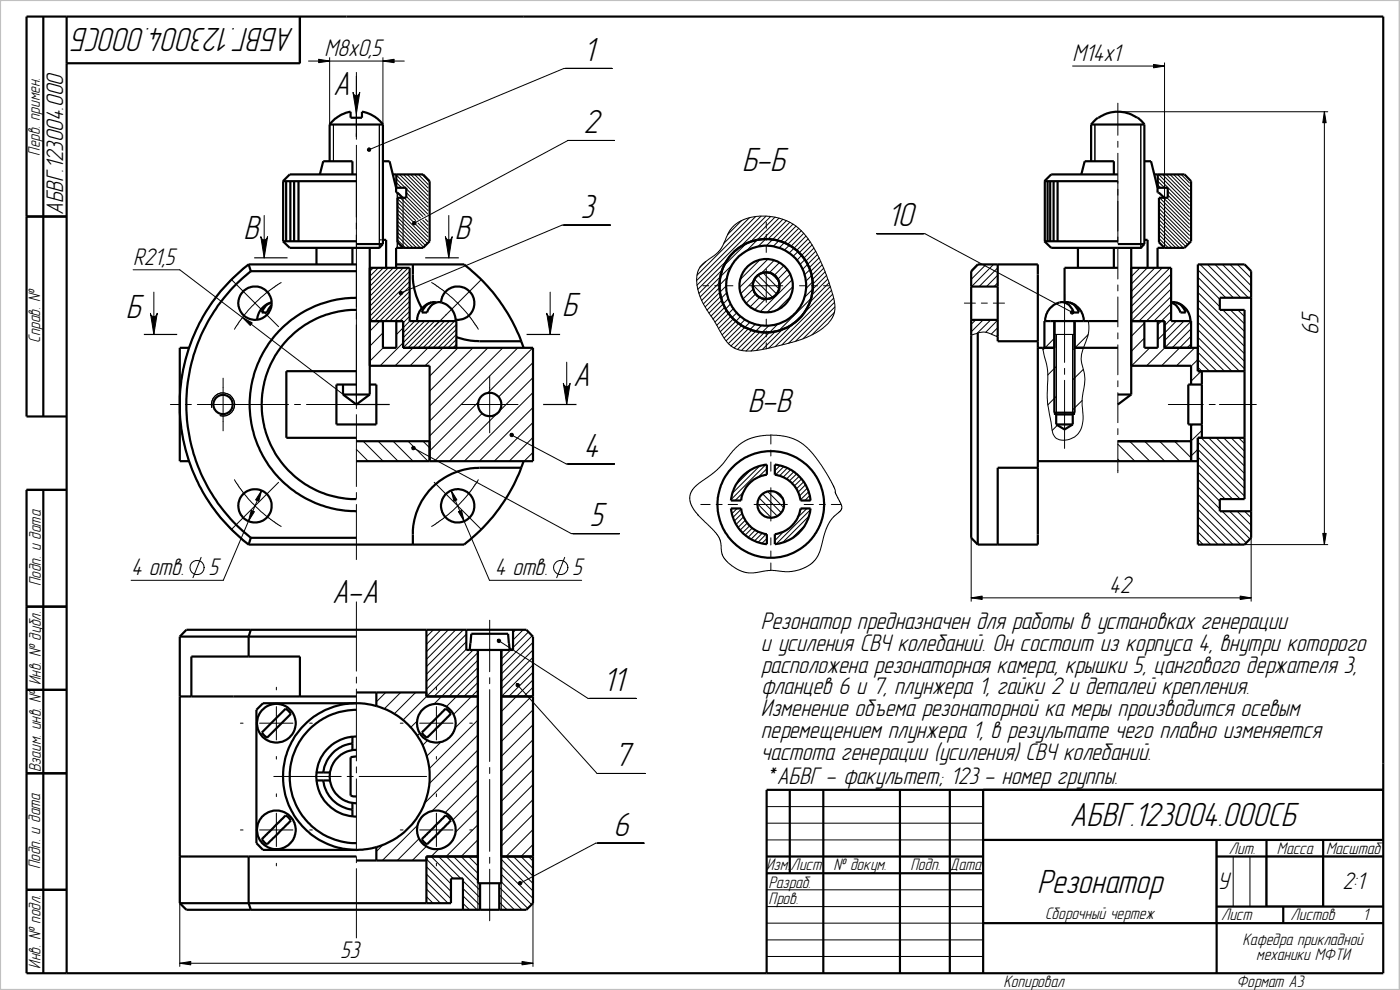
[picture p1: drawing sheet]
<svg xmlns="http://www.w3.org/2000/svg" width="297mm" height="210mm" viewBox="0 0 297 210" stroke-linecap="round" stroke-linejoin="round" font-family="sans-serif">
<g fill="none" stroke="#000" stroke-width=".21">
<path d="M65.4 13h20.4M69.9 12.2v14.2M75.6 15.4v11.6M81.2 12.2v14.2M129.8 14.5h-10.2l-41.3 17.2M227.5 14h19.6M247.1 13.3v39.3l-1.2-1.2M70.7 26.4v7.8M75.6 28.3v1.2M75.6 30.8v53.4M80.5 26.4v26.2h-4.9M81.2 34.2v16.7h-.7"/>
<path d="M84.1 39.5l.3 .3M84.1 38.7l1.1 1.1M84.1 37.9l1.9 1.9M84.1 37.1l6.7 6.8M84.8 37l6 6.1M85.6 37l5.2 5.3M86.4 37l4.4 4.5M87.1 37l3.7 3.7M87.9 37l2.9 2.9M88.7 37l2.1 2.1M89.5 37l1.4 1.4M120.5 29.8h.1"/>
<path d="M120.5 29.8h9.8M120.5 29.8l-32.6 17.5M232.3 26.4v7.8M237.2 21.9v6.8M237.2 30v1.2M237.2 32.5v19.1M237.2 23.7h44.5M242 26.4v26.2M245.6 39.2l.7 .6M245.6 38.4l1.5 1.4M245.6 37.6l6.7 6.8M245.8 37l6.5 6.6"/>
<path d="M246.6 37l5.7 5.8M247.4 37l4.9 5M248.2 37l4.1 4.2M249 37l3.3 3.4M249.8 37l2.5 2.6M250.6 37l1.7 1.8M281 23.7v91.8M28.2 57.2h9.9l37.5 28.6M49.1 59.3l10 10M52.7 56.1a38.1 38.1 0 0 0-8.9 9.8M56 45.7v9M59.6 59.9a29.7 29.7 0 0 0-9.9 9.9"/>
<path d="M79.2 56.8l-.8 .8M80.3 56.8l-1.9 1.8M81.3 56.8l-2.9 2.9M82.4 56.8l-4 3.9M83.4 56.8l-5 5M84.3 40.9v11.7h1.2v-10.6M84.3 50.9l1.7 1.7M84.3 50.1l2.5 2.5M84.3 49.3l3.3 3.3M84.3 48.5l4.1 4.1M84.3 47.7l4.9 4.9M84.3 46.9l5.6 5.6"/>
<path d="M84.3 46.1l6 6M84.3 45.3l6.4 6.3M84.3 44.5l6.5 6.5M84.3 43.7l3.5 3.5M84.3 42.9l3.9 3.9M84.3 42.2l4.4 4.3M84.5 56.8l-6.1 6.1M84.9 42l4.3 4.2M85.6 56.8l-7.2 7.1M85.7 42l4 3.9M86.2 41.7l4 4M86.2 40.9l4.5 4.5"/>
<path d="M86.2 40l4.6 4.7M86.6 56.8l-8.2 8.2M86.9 59.7l-8.5 8.4M86.9 58.6l-8.5 8.5M86.9 57.6l-8.5 8.4M88.2 47.6l2.6 2.6M88.7 47.3l2.1 2.1M89.2 47l1.6 1.6M89.7 46.7l1.1 1.1M90.3 46.5l.5 .5M91 51.2l.1 .1M91.6 59.9a30.6 30.6 0 0 1 9.9 9.9"/>
<path d="M95.2 45.7v9M102.1 59.3l-10 10M129.5 47.8h-10.2l-34.3 14.3M149.7 55.5l-1.2 1.2M152.7 59.9l-3.9 3.9M153.2 57.3l-4.9 4.9M154.2 58.9l-1.5 1.6M154.3 55.2l-6.3 6.2M155.2 56.3l-6.7 6.7M155.6 48l1.1-.9 1.8-.8 2-.4 2.3-.1 2 .3 2.1 .7 1.6 .9 1.5 1.2 1.7 2.1 2.1 3.7 1.5 3.5 1.4 4.5 .4 1.9-.1 1.7-.4 1.1-1.2 1.5-2.3 1.7-2.8 1.3-3.6 1.1-5.2 1.2-2.1 .3-2.2-.2-1.5-.5-1.2-.9-1.1-1.5-4.6-7.6-.8-2.5-.2-2.3 .2-1.3 .5-1.1 .6-.7 2.6-1.8 1-1 .7-1.1 1.1-2.5zM157.4 46.8l-3.1 3M158.3 51.7l-4.7 4.6"/>
<path d="M159 46.2l-5.5 5.4M159.9 59.6l-2.8 2.7M160.1 59.2l3.8 3.9M160.3 45.9l-12.4 12.5M160.8 58.4l4 4M161.2 55.1l-4.1 4.2M161.5 45.8l-13.7 13.7M161.9 57.9l3.4 3.4M162.4 50.7l-1.6 1.6M162.5 45.8l-14.6 14.7M162.6 47.2v1.2M162.6 49.7v1.3"/>
<path d="M162.6 52.2v1.4M162.6 57.1v7M162.9 54.9l-6 6.1M163.5 45.9l-6.4 6.5M163.6 58l1.6 1.6M164.3 55.2l-2.8 2.8M164.4 46.1l-5.2 5.2M165.2 51.1l-1.2 1.1M165.3 46.3l-7 7M165.4 55.7l-2.2 2.2M166.1 46.5l-4.2 4.2M166.3 56.4l-2 2"/>
<path d="M166.8 46.8l-3.9 3.9M167 57.2l-2 2M167.5 52l-1.1 1M167.6 47.2l-5 4.9M167.6 58.2l-2.2 2.3M168.1 59.4l-6.8 6.7M168.2 47.5l-3.4 3.5M168.9 48l-3.2 3.2M169.3 53.4l-1 1M169.5 48.4l-4.2 4.2M170 48.9l-2.9 2.9M170.5 49.5l-2.7 2.7"/>
<path d="M170.8 55.1l-1.1 1M171 50.1l-3.6 3.6M171.4 50.7l-2.4 2.4M171.8 57.2l-1.1 1.1M171.9 51.3l-2.4 2.3M172.3 51.9l-3.2 3.3M172.4 59.8l-1.4 1.4M172.7 52.6l-2.2 2.2M173.1 53.3l-2.2 2.1M173.4 54l-3.1 3.1M173.8 54.7l-2.1 2.1M174.1 55.5l-2.1 2.1"/>
<path d="M174.4 56.2l-3.4 3.4M174.8 56.9l-2.5 2.4M175 57.7l-2.6 2.6M175.3 58.4l-4.7 4.7M175.6 59.2l-3.3 3.4M175.9 60l-4.1 4.1M186 49.6h10.2l31.3 16.7M207.6 56.1l-1.6 1.6M209.2 56.1l-3.2 3.2M210.8 56.1l-4.7 4.7M211.7 56.8l-4 4M211.7 58.4l-2.4 2.4"/>
<path d="M211.7 60l-.8 .8M237.2 52.6h4.8M237.2 52.8v6.4M240.2 56.8l-.2 .3M241.9 56.8l-1.9 1.9M242 52.6h.1M243.4 56.8l-3.4 3.5M245 56.8l-5 5M245.9 49l3.6 3.6M245.9 44.2l6.4 6.5M245.9 42.6l6.4 6.5M245.9 50.6l2 2"/>
<path d="M245.9 49.8l2.8 2.8M245.9 48.2l4.3 4.4M245.9 47.4l5.1 5.2M245.9 46.6l5.6 5.7M245.9 45.8l6.1 6.1M245.9 45l6.4 6.5M245.9 43.4l6.4 6.5M246 42l6.3 6.3M246.6 56.8l-6.6 6.7M246.8 42l5.5 5.5M247.6 42l4.7 4.7M247.7 41.4l4.6 4.5"/>
<path d="M247.7 40.6l4.6 4.6M248.2 56.8l-8.2 8.2M248.5 59.7l-8.5 8.5M248.5 58.1l-8.5 8.5M254.1 58.8l4.7 4.7M254.1 57.2l6 6M254.6 56.1l7.1 7.1M256.2 56.1l7 7.1M257.8 56.1l7 7.1M259.3 56.1l6.1 6.1M260.9 56.1l4.5 4.5M262.5 56.1l2.9 2.9"/>
<path d="M32.6 62v9M42 69.3a37.8 37.8 0 0 0-3.9 14.6M43.1 67l-.6 1.1M81.2 70.6l-2.8 2.8M81.3 73.8l-2.9 2.8M86.9 68.1l-2.8 2.9M86.9 61.8l-8.5 8.5M86.9 67.1l-1.4 1.4M86.9 66l-2.1 2.1M86.9 65l-3.2 3.1M86.9 63.9l-4.2 4.2M86.9 62.9l-5.3 5.2"/>
<path d="M86.9 60.7l-7.4 7.4M88 68.1l-2.5 2.5M89 68.1l-3.5 3.6M90.1 68.1l-9.5 9.5M91.1 68.1l-5.6 5.7M92.2 68.1l-5.6 5.7M93.3 68.1l-9.5 9.5M94.3 68.1l-5.6 5.7M95.4 68.1l-5.7 5.7M96.4 68.1l-9.4 9.5M96.8 71l-6.6 6.6M96.8 73.1l-.7 .7"/>
<path d="M96.8 72l-1.8 1.8M96.8 69.9l-3.9 3.9M96.8 68.8l-4.9 5M97.2 73.8l-6.1 6M100.3 73.8l-9.2 9.2M103.5 73.8l-12.4 12.3M103.9 79.8v12M106.7 73.8l-15.6 15.5M109.9 73.8l-18.8 18.7M113 73.8l-9.6 9.6M113.1 76.9l-7.3 7.3M116.7 62v9"/>
<path d="M120.2 76.8v9M149.1 60.6h1.3M151.6 60.6h1.3M152.7 61l-3.5 3.5M152.9 62.9l-2.9 2.9M153.1 63.7l-2.7 2.7M153.8 65.2l-2.5 2.5M154.1 60.7l-4.5 4.4M154.1 65.9l-2.4 2.4M154.2 62.1l-1.2 1.2M154.2 60.6h1.3M154.5 63.4l-3.7 3.7"/>
<path d="M155 64.5l-1 1M155.1 67.1l-2.7 2.6M155.6 65.5l-3.5 3.5M155.6 67.6l-2.8 2.8M156.3 66.4l-1 1M156.7 68.6l-3.1 3.1M157.1 67.1l-3.9 3.9M157.4 69l-3.3 3.3M158 67.8l-1 1M158.7 69.8l-3.6 3.6M159 60.6h7.1M159.1 68.4l-4.6 4.5"/>
<path d="M159.5 70l-3.8 3.8M159.7 60.5l3 2.9M159.8 61.3l-2.2 2.1M160.2 68.8l-1.1 1.1M160.3 62.4l-2 1.9M161.2 63.1l-2.1 2M161.2 70.4l-3.9 3.9M161.5 69l-5 5.1M162.2 70.5l-3.9 4M162.4 63.4l-2.3 2.3M162.6 67.7v1.2M162.6 70.2v1.3"/>
<path d="M162.6 72.7v1.3M163.1 69.1l-1.4 1.4M164.5 70.3l-4 4M165.1 68.7l-5.8 5.8M166 69.9l-4.2 4.2M167.7 62.9l-2.9 2.9M168.2 60.8l-5.5 5.5M169.6 60.6h1.3M172.1 63.3l-6.9 6.8M172.2 60.6h1.2M174.7 60.6h1.3M176.1 60.8l-13 13.1"/>
<path d="M176.4 61.6l-11.9 11.9M176.7 62.4l-10.8 10.8M176.9 63.2l-9.6 9.6M177 66.3l-4.7 4.7M177 64.1l-8.2 8.3M177.1 65.1l-6.8 6.8M204.6 64.3h2.3M206 71.1l.4-.1a4.4 4.4 0 0 1 4.5 .1l.8 .3M207 67.9l-1 .9M208.2 64.3h1.3M208.6 67.9l-2.6 2.5M210.2 67.9l-2.9 2.8"/>
<path d="M210.7 64.3h2.4M211.7 67.9l-2.6 2.6M211.7 69.5l-1.4 1.4M211.7 71.1l-.3 .2M223.7 71.8l-2.4 2.4M223.7 71h.1M223.7 71h4.3M224.1 77.8l-1.8 1.7M224.1 71v16.9h-.4v-14.1M225.8 62.5v14.4M225.8 78.1v1.3M227.5 71v16.9h.5v-14.1"/>
<path d="M229.8 78.4l-2.2 2.2M230.8 71l-3.2 3.2M230.9 68.1a8.9 8.9 0 0 1-1 5.7 5.8 5.8 0 0 0 0 4.7 10.3 10.3 0 0 1-.2 5.2 19.4 19.4 0 0 0 .1 5.1 4.2 4.2 0 0 1-5 4.5 2.66 2.66 0 0 1-1.7-2.9l-.1-.9a26.5 26.5 0 0 1-.7-9.6 29.2 29.2 0 0 0-1.1-6.1M237.2 60.5v1.2M237.2 63v6.3M237.2 70.6v1.3M237.2 73.2v6.3M242.8 68.5l-2.8 2.9M242.8 71.7l-2.8 2.8M243.9 73.8l-3.8 3.8M248.5 66.1l-2.9 2.8M248.5 61.3l-6.9 6.8"/>
<path d="M248.5 62.9l-5.3 5.2M248.5 64.5l-3.7 3.6M248.5 67.6l-1.4 1.5M249.6 68.1l-4 4M251.2 68.1l-4.1 4.2M252.7 77.7l1.4-1.4 2.5 2.4M252.7 68.2l-9.5 9.4M252.7 71.3l-6.3 6.3M252.7 69.8l-4 4M252.7 72.9l-.9 .9M253.4 73.8l-3.8 3.8M254.1 77.9l.9 .8"/>
<path d="M254.1 74.7l4 4M254.1 73.1l5.7 5.6M254.1 71.5l7.2 7.2M254.1 69.9l8.8 8.8M254.1 68.4l9.9 9.8M254.1 66.8l9.9 9.9M254.1 65.2l9.9 9.9M254.1 63.6l9.9 9.9M254.1 62l9.9 9.9M254.1 60.4l4.7 4.7M254.8 78.7l-2.1 2.2M259.4 65.7l4.6 4.6"/>
<path d="M261 65.7l3 3M262.6 65.7l1.4 1.4M36.2 85.8h1.9M38.1 85.2v1.2M38.1 87.7a37.6 37.6 0 0 0 3.9 14.6M39.3 85.8h1.3M41.9 85.8h19.3M44.9 86.4a2.48 2.48 0 0 1 2.2-3.1 2.48 2.48 0 0 1 2.7 2.7 2.48 2.48 0 0 1-3.1 2.2M47.3 80.2v11.2M62.5 85.8h1.3M65 85.8h10.4M75.6 95.3l2.5 2.5"/>
<path d="M75.6 85.4v1.3M75.6 88v15.2M77 93.6l4.3 4.2M80.2 93.6l4.3 4.2M83.4 93.6l4.2 4.2M86.6 93.6l4.2 4.2M87.7 95l33.5 18.2h10.2M89.7 93.6l1.4 1.4M97.9 85.8h12M101.4 85.3l-10.3 10.4M102.3 87.7l-10.1 10.1M105.4 87.8l-10.1 10"/>
<path d="M108.5 92.3l11.6 6.1h10.2M113.1 96l-1.9 1.8M113.1 92.8l-5.1 5M113.1 89.6l-8.2 8.2M113.1 86.4l-11.4 11.4M113.1 83.3l-14.6 14.5M113.1 80.1l-7.2 7.2M159.3 99.7l-3.1 3M161.1 98.9l-5.7 5.7M162.4 98.6l-7.3 7.4M162.7 99.4l-1.8 1.8M163.5 92.3v1.9"/>
<path d="M163.5 95.5v1.2M163.5 98v1.9M164.5 98.6l-.1 .2M165.5 98.8l-1.1 1.1M166.3 99l-1.8 1.7M167 99.3l-1.6 1.6M167.7 99.7l-1.5 1.5M224.1 84.1l-1.8 1.8M224.3 90.2l-1.1 1.1M225.8 80.7v14.4M229.6 85l-2 1.9M237.2 97.4l.4 .4"/>
<path d="M237.2 94.2l3.5 3.6M237.2 80.8v1.2M237.2 83.3v6.4M237.2 90.9v1.3M237.2 93.5v6.8M239.6 93.6l4.3 4.2M242.8 93.6l4.3 4.2M246 93.6l4.3 4.2M247.9 85.8h7.4M249.2 93.6l3.5 3.5M252.3 93.6l.4 .3M252.7 96.7l1.4-1.4 9.9 9.9"/>
<path d="M253 90l-.3 .4M254.1 98.5l7.4 7.4M254.1 96.9l9 9M254.1 93.8l9.9 9.8M254.8 92.9l9.2 9.2M255 91.3l-2.3 2.3M256.4 92.9l7.6 7.6M256.5 85.8h1.3M258 92.9l6 6M258.7 85.8h7.8M259.6 92.9l4.4 4.4M261.2 92.9l2.8 2.8"/>
<path d="M262.8 92.9l1.2 1.2M42.5 103.5l.6 1.1M42.7 118.2l-1.8 4.4M43.8 105.7a37.2 37.2 0 0 0 8.9 9.8M49.7 101.8a30.6 30.6 0 0 0 9.9 9.9M55.5 104.1l-8.1 19h-19.6M59.1 102.3l-10 10M75.6 104.5v1.2M75.6 107v11.7M92.1 102.3l10 10M95.7 104.1l8.1 19h19.6M101.5 101.8a30.6 30.6 0 0 1-9.9 9.9"/>
<path d="M119.8 118.2l-1.7 4.4M147.2 103.5l1.4-1.2 3.4-2.5 1.5-1.5 2.5-3.2 2-1.6 1.5-.6 1.9-.4 2-.2 2.3 .1 1.8 .4 1.6 .6 1.5 1 1.9 1.9 2 2.7 2 3.5 .7 1.5v.6l1.3 2.5 .1 .7-.2 .5-1.5 1.3-.9 1.1-1 2.1-1.3 4.8-.7 1.1-1 1-1.9 1-2.2 .5-1.4 .1-3.1-.3-3.5 .5h-1.5l-2.1-.8-1-.6-1.4-1.3-.7-1.3-.4-2.8-.6-1.2-.8-1-3.3-3.2-1-1.3-.5-1.1-.3-1.3 .3-1.3zM148.7 107h2M151.9 107h1.3M154.5 107h2M155.3 107.9l-.2 .2M156.4 107.9l-1.1 1.1M157.2 108l-1.7 1.8M157.3 105.9l-.3 .3M157.4 108.9l-1.6 1.6M157.7 104.4l-1.7 1.8M157.7 109.6l-1.5 1.7"/>
<path d="M158.1 110.4l-1.5 1.5M158.5 111l-1.5 1.5M159 111.5l-1.5 1.5M159.6 112l-1.5 1.5M160 107h7M160.2 112.4l-1.5 1.6M160.7 106.8l3 3.1M160.9 112.8l-1.6 1.6M161 105.6l3.9 3.9M161.7 113.1l-1.6 1.7M161.8 104.8l3.9 4M162.6 113.3l-1.8 1.8"/>
<path d="M162.7 100.5l-.3 .3M162.7 114.3l-1.1 1M162.7 115.3l-.2 .1M162.9 104.3l3.4 3.4M163.5 103.5v7M163.5 114.1v1.5M163.5 116.9v1.3M163.5 119.4v1.6M164.5 104.4l1.7 1.6M164.7 113.2l-.3 .4M166.3 112.7l-1.9 2M168.4 100.1l-1.5 1.5"/>
<path d="M169 100.5l-1.5 1.5M169.5 101l-1.5 1.5M170.1 101.6l-1.6 1.5M170.1 107.9l-.3 .3M170.5 102.2l-1.5 1.5M170.6 107h2M170.7 111.5l-2.7 2.7M170.9 102.8l-1.6 1.6M171.2 107.9l-2 1.9M171.3 103.5l-1.7 1.7M171.6 104.3l-1.8 1.7M171.6 109.5l-5.6 5.6"/>
<path d="M171.8 105.1l-1 1.1M171.9 108.2l-7.2 7.2M172 106l-.2 .2M173.8 107h1.3M176.4 107h2M206 114.1v13.5M254.1 114.4l1.1 1.1M254.1 112.8l2.7 2.7M254.1 111.2l4.3 4.3M254.1 109.6l5.9 5.9M254.1 108l7.5 7.5M254.1 106.5l9.1 9"/>
<path d="M254.1 104.9l10.3 10.2M254.1 103.3l4.7 4.6M254.1 101.7l4.7 4.6M254.1 100.1l5.8 5.8M259.3 108.5l5.9 5.8M260.9 108.5l4.5 4.5M262.5 108.5l2.9 2.9M264 108.5l1.4 1.3M264 115.5h17.7M265.4 114.1v13.5M75.6 127.7v14.7M91.9 133.6l-1.4 1.5"/>
<path d="M93.5 133.6l-3 3.1M95.1 133.6l-4.6 4.7M96.7 133.6l-6.2 6.3M98.3 133.6l-7.8 7.8M98.9 137.7l-8.4 8.5M98.9 136.1l-8.4 8.5M98.9 134.5l-8.4 8.5M100.4 137.9l-14.9 14.8M101.4 138.4l-9.3 9.3M103.9 131.6v10.9M105.8 135.9l19 12.3h10.2M106.7 137.9l-.4 .4"/>
<path d="M108.3 137.9l-2 1.9M109.4 133.6l-.6 .6M111 133.6l-2.2 2.2M112.1 134.1l-3.3 3.3M112.9 134.9l-6.6 6.5M113.1 139.4l-6.8 6.8M113.1 137.9l-6.8 6.7M113.1 136.3l-6.8 6.7M206 126.8h59.4M51 153.4h.6M55.1 153.4h7M58.6 145.8v.5"/>
<path d="M58.6 149.9v7.1M65.7 153.4h.6M75.6 143.6v1.3M75.6 146.2v15.2M81.8 146.9l-2 2M84.9 153.4h.6M85 146.9l-3.5 3.5M88.2 146.9l-4.5 4.5M88.5 153l-1.4 1.3M89 153.4h7.1M89.1 155.5l-.6 .6M90.7 157.1l-1 1"/>
<path d="M92.6 145.8v.5M92.6 149.9v7.1M93.6 157.4l-3 3M99.7 153.4h.5M101.4 159.1l-11.3 11.3M101.4 155.9l-10.3 10.3M101.4 152.7l-10.3 10.4M101.4 149.6l-4.8 4.8M101.4 146.4l-5.2 5.2M101.4 143.2l-6.7 6.7M101.4 144.8l-3 2.9M101.4 141.6l-6.2 6.1"/>
<path d="M101.4 140l-9.3 9.4M103.9 143.8v1.2M103.9 146.3v15.2M109.9 145.4l16.8 18.7h10.2M113.1 147.4l-6.8 6.7M113.1 145.8l-2 1.9M113.1 144.2l-6.8 6.8M113.1 142.6l-5.2 5.1M113.1 141.1l-6.7 6.6M113.1 156.9l-6.8 6.8M113.1 153.8l-6.8 6.7M113.1 150.6l-6.8 6.7"/>
<path d="M51 176.1h.6M55.1 176.1h7M58.1 164.7h14.3M58.6 160.5v.5M58.6 168.4v.6M58.6 172.5v7.1M65.7 176.1h.6M73.7 164.7h1.2M75.6 162.7v1.3M75.6 165.2v15.3M76.2 164.7h14.3M81.2 179.2l-1.4 1.4"/>
<path d="M84.9 176.1h.6M88.6 175l-7.5 7.5M88.9 177.9l-4.6 4.6M89 176.1h7.1M90.5 179.5l-3 3M92.6 160.5v.5M92.6 168.4v.6M92.6 172.5v7.1M99.7 176.1h.5M101.4 178.1l-3.6 3.6 3.6 3.6M101.4 175l-6.7 6.7 7.2 7.2M101.4 171.8l-4.8 4.7"/>
<path d="M101.4 168.6l-5.3 5.3M101.4 165.4l-7 7M101.4 162.3l-9.8 9.8M103.9 162.8v1.3M103.9 165.4v15.2M113.1 179.2l-2.6 2.5 2.6 2.5M113.1 176l-5.7 5.7 5.7 5.7M113.1 169.6l-6.8 6.8M113.1 163.3l-6.8 6.7M113.1 160.1l-6.8 6.7M113.1 172.8l-6.8 6.7M113.1 166.5l-6.8 6.7"/>
<path d="M136.6 178.9h-10.2l-16 8.5M162.6 171.1h46M162.6 174.6h46M162.6 178.2h46M208.5 178.1h49.5v17.7h-95.4M208.5 178.1h84.9v-10.6h-84.9v28.3M38.1 181.7v23.3M58.6 183.1v.6M75.6 181.7v1.3M75.6 184.3v14.7M90.5 182.2l5.2 5.3M90.5 183.9l5.2 5.2"/>
<path d="M90.5 185.4l5.2 5.3M90.5 187l4.5 4.6M90.5 188.6l2.9 3M90.5 190.2l1.4 1.4M92.6 183.1v.6M93 181.7l4.7 4.7M93 180.1l-1.5 1.6 4.6 4.7M96.2 181.7l5.2 5.2M98.2 186.9l3.7 3.6M98.2 188.5l3.7 3.6M98.2 190l3 3M98.2 191.6l1.4 1.4"/>
<path d="M99.4 181.7l2 2M101.4 181.3l-.4 .4 .4 .4M101.4 181.7v11.3M103.9 181.9v1.2M103.9 184.4v10.9M105.9 188.2l4.8 4.8M105.9 189.8l3.2 3.2M105.9 191.4l1.7 1.6M106.3 182.3l6.8 6.7M106.3 183.9l6.8 6.7M106.3 185.5l6.5 6.4M106.3 187.1l5.7 5.6"/>
<path d="M106.3 181.7v11.3M108.9 181.7l4.2 4.1M112.1 181.7l1 1M113.1 181.7v23.3M162.6 188.8h46M162.6 192.3h46M162.6 199.4h46M261.6 181.7v10.6M265.2 181.7v10.6M268.6 181.7h12v10.5h-12zM280.7 181.7h12.8v10.6h-12.8zM38.1 204.3h75"/>
<path d="M162.6 202.9h46"/>
<circle cx="41.8" cy="120.4" r="1.51"/>
<circle cx="119" cy="120.4" r="1.52"/>
</g>
<path d="M0 0h297v210h-297z" fill="none" stroke="#c0c0c0" stroke-width=".47"/>
<g fill="none" stroke="#000" stroke-width=".47">
<path d="M9.2 3.5v84.8M14.1 3.5v203M63.6 3.5v9.9h-49.5M60.1 38.4v12.8M60.7 38.4v12.8M61.6 38.4v12.8M62.4 38.4v12.8M63.3 38.4v12.8M67.9 37l.7-2.8h6.2v2.8M69.9 26.4v7.8M69.9 26.4h11.3M75.6 37h-14.1l-1.5 1.4h15.6"/>
<path d="M81.2 26.4a7 7 0 0 0-4.4-2.7v.5a.57 .57 0 0 1-.1 .7 .57 .57 0 0 1-.7 .1h-.8a.57 .57 0 0 1-.7-.1 .57 .57 0 0 1-.1-.7v-.5a7.3 7.3 0 0 0-4.5 2.7M81.2 34.2h1.4l1.4 5.6v1.1h.3l1.1 1.1M81.2 26.4v25.4M83.4 37h.7M84.1 37h5.6l1.4 1.4v12.8l-1.4 1.4h-5.7v4.2M84.1 37v2.8h2.1v2.2h-1.9v9.4l1.2 1.2M221.7 38.4v12.8M222.2 38.4v12.8M222.8 38.4v12.8M223.5 38.4v12.8M224.4 38.4v12.8M229.4 37l.7-2.8h6.2v2.8"/>
<path d="M231.5 26.4a7.2 7.2 0 0 1 11.3 0M231.5 26.4v7.8M231.5 26.4h11.3M237.2 37h-14.2l-1.4 1.4h15.6M242.8 34.2h1.4l1.4 5.6v1.1h.2l1.2 1.1M242.8 26.4v25.4M244.9 37h.7M245.6 37v2.8h2.1v2.2h-1.8v9.4l1.2 1.2M245.6 37h5.7l1.4 1.4v12.8l-1.4 1.4h-5.7v4.2M5.6 45.9h8.5M52.7 56.1l.5 1.4M52.7 56.1h22.9"/>
<path d="M52.7 56.1a37.5 37.5 0 0 0 0 59.4M53.2 57.5h22.4M53.2 57.5a36.1 36.1 0 0 0 0 56.6M67.1 52.6v3.5M74.8 52.6v3.5M75.6 51.2h-15.6l1.5 1.4h19l.7-.8M75.6 51.8h5.6M78.4 52.6v31.1M78.4 56.8h8.5v11.3h9.9v5.7M81.2 50.9h.7v5.9M84 56.1h14.5a37.9 37.9 0 0 1 12.1 16.3M87.6 56.1v2.2a13.8 13.8 0 0 0 1.9 7.1"/>
<path d="M211.7 56.1v4.7M228.7 52.6v4.2M236.3 52.6v4.2M237.2 56.8h-11.4v7.4a2.7 2.7 0 0 1 3.1 2.1h-.3a.72 .72 0 0 1-1.1-.6 2.65 2.65 0 0 0-4.5-.5l-1 1.4-.3 1.5M237.2 51.8h5.6M237.2 51.2h-15.6l1.4 1.4h19l.8-.8M240 56.8h8.5v11.3h4.2v5.7M240 52.6v31.1M242.8 50.9h.7v5.9M40.1 73.8h-2v24h2M57.5 64.2a4.1 4.1 0 0 0-3 3.6M57.6 64.1a3.1 3.1 0 0 0-2.1 2.2h.4a.74 .74 0 0 0 1-.6l.7-.9"/>
<path d="M75.6 78.7h-14.9v14.2h14.9M75.6 63.2a22.6 22.6 0 0 0-22.6 22.6 22.6 22.6 0 0 0 22.6 22.7M75.6 65.7a20.1 20.1 0 0 0-20.1 20.1 20.1 20.1 0 0 0 20.1 20.1M78.4 77.6h12.7v20.2M78.4 68.1h7.1v5.7h27.6v24h-37.5M81.2 68.1v5.7h2.9v-5.7M91.5 64.2a4 4 0 0 0-3 3.9M92.6 64.2a2.71 2.71 0 0 0-3.1 2.1h.3a.72 .72 0 0 0 1-.6 2.65 2.65 0 0 1 4.6-.5l.9 1.2 .4 1.7M93.6 64.1a3.5 3.5 0 0 1 3.7-3.3 3.5 3.5 0 0 1 3.3 3.9 3.5 3.5 0 0 1-4 3.1M96.8 71.5l1.7 .5 2.3 .3 9.8 .1M110.6 72.4l.5 1.4M206 67.9v46.2l1.4 1.4"/>
<path d="M206 60.8v-3.3l1.4-1.4h12.8v16.3M206 60.8h5.7M206 67.9h5.7M206 60.8v7.1M207.4 70.7v44.8M211.7 67.9v4.5h8.5M211.7 60.8v7.1M220.2 72.4v1.4M220.2 73.8h3.5M220.2 73.8v24M221.7 68.1h8.2M221.7 68.1h-.1v5.7"/>
<path d="M223.7 68.1v19.4M226.9 64.2a4 4 0 0 1 3 3.9M228 73.8h9.2M228 68.1v19.4M229.9 68.1h7.3M240 68.1h7.1v5.7h7M240 77.6h12.7v4M242.8 68.1v5.7h2.8v-5.7M248.5 64.2a2.71 2.71 0 0 1 3 2.1h-.3a.74 .74 0 0 1-1.1-.6l-.5-.9zM249.6 64.2a4.1 4.1 0 0 1 3 3.9M255 78.7v14.2M265.4 63.2v-5.7l-1.4-1.4h-9.9v22.6h9.9"/>
<path d="M265.4 63.2h-6.6v2.5h5.2v40.2h-5.2v2.6h6.6M265.4 63.2v45.3M14.1 88.3h-8.5v-84.8h287.9v203h-287.9v-102.6h8.5M72.8 83.7h5.6M72.8 81.6v2.1M72.8 83.7l2.8 2.1 2.8-2.1M75.6 81.6h-4.2v8.4h8.4v-8.4h-1.4M75.6 93.6h15.5M110.6 99.2a37.4 37.4 0 0 1-12.1 16.3h-45.8M110.6 99.2h-8.9a14.1 14.1 0 0 0-14.1 14.2v2.1M111.1 97.8l-.5 1.4M164.4 98.6a8.5 8.5 0 0 1 7.6 7.6h-2.2a6.4 6.4 0 0 0-5.4-5.5z"/>
<path d="M220.2 97.8v1.4M220.2 99.2h-8.5v16.3M220.2 97.8h33.9M220.2 99.2v16.3h-12.8M223.7 87.5l.4 .4h3.4l.5-.4M223.7 87.5h4.3M224.1 90h3.5M224.1 87.9v2.1M224.1 90l1.7 1.1 1.8-1.1M227.6 87.9v2.1M237.2 83.7h2.8M237.2 93.6h15.5"/>
<path d="M240 83.7l-2.8 2.1M252.7 81.6h-.6v8.4h.6M252.7 90h2.3M252.7 81.6h2.3M252.7 90v7.8M264 92.9h-9.9v22.6h9.9l1.4-1.4v-5.6M9.2 103.9v102.6M53.2 114.1h22.4M53.2 114.1l-.5 1.4M155.1 107.9h2.1a6.3 6.3 0 0 0 5.5 5.4v2.1a8.4 8.4 0 0 1-7.6-7.5zM157.5 101a8.6 8.6 0 0 1 5.2-2.4v2.1a6.3 6.3 0 0 0-5.5 5.5h-2.1a8.5 8.5 0 0 1 2.4-5.2zM169.8 107.9h2.2a8.5 8.5 0 0 1-7.6 7.5v-2.1a6.4 6.4 0 0 0 5.4-5.4z"/>
<path d="M5.6 128.7h8.5M38.1 135v56.6M38.1 135h14.6M52.7 139.3h-12.1v8.4M52.7 139.3h10.9v8.4M52.7 135h22.9M52.7 135v4.3M53.2 133.6l-.5 1.4M53.2 133.6h45.7M53.2 133.6h-13.7l-1.4 1.4M90.5 133.6v14.1h10.9M98.9 133.6h9.9"/>
<path d="M98.9 133.6v4.3h.8M99.7 137.9h8.4M99.8 136.4l-.1 1.5M99.8 136.4l.2-1.9h7.8l.1 1.9M101.4 137.9v49.5h4.9v-49.5M108 136.4l.1 1.5M108.8 133.6h2.9l1.4 1.4v56.6l-1.4 1.4h-5.8M108.8 133.6v4.3h-.7M5.6 146.3h8.5M38.1 147.7h2.5M40.6 147.7h23M60.6 150.3l.7 .7a.51 .51 0 0 1 .3 .5 .51 .51 0 0 1-.4 .4l-4.1 4.1a.51 .51 0 0 1-.4 .4 .51 .51 0 0 1-.5-.3l-.3-.2a.51 .51 0 0 1-.3-.6 .51 .51 0 0 1 .4-.4z"/>
<path d="M63.6 147.7h12M74.8 157.7a7.1 7.1 0 0 0-6.2 6.2M74.8 156.3v1.4M74.8 157.7v1.4M75.6 149.2h-19.8l-1.4 1.4v28.3l1.4 1.4h19.8M75.6 146.9h14.9M75.6 156.3a8.5 8.5 0 0 0-8.5 8.4 8.5 8.5 0 0 0 8.5 8.5M75.6 150.6a14.1 14.1 0 0 0-14.1 14.1 14.1 14.1 0 0 0 14.1 14.2M75.6 149.2a15.6 15.6 0 0 0-15.6 15.5 15.6 15.6 0 0 0 15.6 15.6M75.6 159.1a5.7 5.7 0 0 0-5.7 5.6 5.7 5.7 0 0 0 5.7 5.7M75.6 149.2l1.8 .1 2.4 .5M79.8 146.9v2.9"/>
<path d="M79.8 149.8a15.6 15.6 0 0 1 11.3 14.9 15.6 15.6 0 0 1-11.3 15M94.4 150.5l.2-.2 .7 .7a.51 .51 0 0 1 .3 .5 .51 .51 0 0 1-.4 .4l-4.6 4.6-.8-.6a.53 .53 0 0 1-.2-.6 .53 .53 0 0 1 .4-.4zM106.3 147.7h6.8M5.6 164h8.5M58.9 174.6l1.2-1.1a.57 .57 0 0 1 .5-.5 .57 .57 0 0 1 .6 .4l.5 .7-4.6 4.5a.57 .57 0 0 1-.5 .4 .57 .57 0 0 1-.6-.4l-.5-.6zM67.1 163.9h1.5M67.1 165.6h1.5M68.6 165.6a7 7 0 0 0 6.2 6.1M68.6 163.9h1.4M68.6 165.6h1.4M74.8 171.7v1.5M74.8 170.3v1.4"/>
<path d="M75.6 160.5h-.5a.65 .65 0 0 0-.7 .2 .65 .65 0 0 0 0 .8v6.5a.72 .72 0 0 0 .1 .8 .72 .72 0 0 0 .8 .2h.3M79.8 179.7v2.8M79.8 179.7l-1.9 .4-2.3 .2M92.9 174.6l1.2-1.1a.57 .57 0 0 1 .5-.5 .57 .57 0 0 1 .6 .4l.5 .7-4.6 4.5a.6 .6 0 0 1-.6 .4 .6 .6 0 0 1-.5-.4l-.2-.1a.53 .53 0 0 1-.2-.6 .53 .53 0 0 1 .4-.4zM167.6 167.6v17.7M174.7 167.6v38.9M190.9 167.6v38.9M201.5 167.6v38.9M208.6 178.2h84.9M208.6 167.6v38.9M258.1 178.2v28.3M268.7 178.2v14.1"/>
<path d="M280.7 178.2v14.1M293.5 167.6h-130.9v38.9M5.6 188.8h8.5M38.1 191.6h14.6M38.1 181.7h14.6M38.1 191.6l1.4 1.4h13.7M52.7 181.7h22.9M52.7 181.7v9.9M52.7 191.6h43v-5.2h2.5v6.6M52.7 191.6l.5 1.4M53.2 193h45M75.6 182.5h14.9"/>
<path d="M98.2 193h3.7M101.4 181.7h-10.9v9.9M101.9 187.4v5.6M101.9 193h4M105.9 187.4v5.6M106.3 181.7h6.8M162.6 181.7h46M162.6 185.3h46M208.6 195.8h84.9M258.1 192.3h35.4M258.1 181.7h35.4M272.2 192.3v3.5"/>
<circle cx="54.1" cy="64.3" r="3.5"/>
<circle cx="162.5" cy="60.6" r="8.5"/>
<circle cx="162.5" cy="60.6" r="2.82"/>
<circle cx="162.5" cy="60.6" r="5.7"/>
<circle cx="162.6" cy="60.6" r="2.83"/>
<circle cx="162.6" cy="60.6" r="9.9"/>
<circle cx="47.3" cy="85.8" r="2.04"/>
<circle cx="103.9" cy="85.8" r="2.47"/>
<circle cx="54.1" cy="107.3" r="3.5"/>
<circle cx="97.1" cy="107.3" r="3.5"/>
<circle cx="163.5" cy="107" r="11.3"/>
<circle cx="163.5" cy="107" r="2.84"/>
<circle cx="58.6" cy="153.4" r="4.1"/>
<circle cx="92.6" cy="153.4" r="4.1"/>
<circle cx="58.6" cy="176" r="4.1"/>
<circle cx="92.6" cy="176" r="4.1"/>
</g>
<g fill="#000" stroke="#000" stroke-width=".21">
<path d="M67.6 12.6l2.3 .4-2.3 .3zM81.2 13l2.4-.4v.7zM244.7 13.7l2.4 .3-2.4 .4zM281 23.7l.3 2.3h-.7zM51.4 67.4l2.1 1.1-.4 .5zM53.3 108.3l.7 .2-1.3 2.1zM55.5 104.1l-.6 2.2-.7-.3zM95.7 104.1l1.2 1.9-.6 .3zM97.2 108.5l.7-.2 .6 2.3zM280.6 113.2h.7l-.3 2.3zM206 126.8l2.4-.4v.8zM263.1 126.4l2.3 .4-2.3 .4z"/>
<path d="M38.1 204.3l2.4-.3v.7zM110.7 204l2.4 .3-2.4 .4z"/>
<path d="M74.9 19.6a.72 .72 0 0 0 .7 .7 .72 .72 0 0 0 .7-.7l-.7 4.5z" fill-rule="evenodd"/>
<path d="M78.1 31.5a.35 .35 0 0 1 .5 0 .35 .35 0 0 1-.1 .6 .35 .35 0 0 1-.5-.2l.3-.2-.3 .2z" fill-rule="evenodd"/>
<path d="M55.3 50.2a.72 .72 0 0 0 .7 .7 .72 .72 0 0 0 .8-.7l-.8 4.5z" fill-rule="evenodd"/>
<path d="M87.6 47.1a.36 .36 0 0 1 .6 0 .36 .36 0 0 1-.1 .5 .36 .36 0 0 1-.5-.1l.3-.2-.3 .2z" fill-rule="evenodd"/>
<path d="M94.5 50.2a.72 .72 0 0 0 .7 .7 .72 .72 0 0 0 .7-.7l-.7 4.5z" fill-rule="evenodd"/>
<path d="M31.9 66.5a.72 .72 0 0 0 .7 .7 .72 .72 0 0 0 .8-.7l-.8 4.5z" fill-rule="evenodd"/>
<path d="M84.8 61.9a.38 .38 0 0 1 .6 0 .38 .38 0 0 1-.2 .6 .38 .38 0 0 1-.5-.2l.3-.2-.3 .2z" fill-rule="evenodd"/>
<path d="M116 66.5a.72 .72 0 0 0 .7 .7 .72 .72 0 0 0 .7-.7l-.7 4.5z" fill-rule="evenodd"/>
<path d="M227.1 66.1a.36 .36 0 0 1 .5-.2 .36 .36 0 0 1 .2 .5l-.3-.1 .3 .1a.36 .36 0 0 1-.5 .2 .36 .36 0 0 1-.2-.5z" fill-rule="evenodd"/>
<path d="M87.4 94.9a.34 .34 0 0 1 .6-.1 .34 .34 0 0 1-.2 .6 .34 .34 0 0 1-.4-.4v-.1l.3 .1z" fill-rule="evenodd"/>
<path d="M108.3 92a.36 .36 0 0 1 .6 .1 .36 .36 0 0 1-.3 .5 .36 .36 0 0 1-.4-.5l.3 .2-.3-.2z" fill-rule="evenodd"/>
<path d="M119.5 81.3a.72 .72 0 0 0 .7 .7 .72 .72 0 0 0 .7-.7l-.7 4.5z" fill-rule="evenodd"/>
<path d="M105.6 135.6a.36 .36 0 0 1 .6 .2 .36 .36 0 0 1-.3 .5 .36 .36 0 0 1-.4-.5l.3 .1-.3-.1z" fill-rule="evenodd"/>
<path d="M109.6 145.1a.35 .35 0 0 1 .6 .1 .35 .35 0 0 1-.4 .5 .35 .35 0 0 1-.3-.5l.1-.1 .3 .3z" fill-rule="evenodd"/>
<path d="M110.1 187.1a.36 .36 0 0 1 .5 0 .36 .36 0 0 1 0 .5 .36 .36 0 0 1-.6-.1l.4-.1-.4 .1z" fill-rule="evenodd"/>
</g>
<path d="M75.6 22v7M53.9 54.7h7.1M90.2 54.7h7.1M30.5 71h7.1M75.6 78.7v7.1h7.1M111.7 71h7.1M115.2 85.8h7.1" fill="none" stroke="#000" stroke-width=".25"/>
<g font-size="7.2">
<text x="62.4" y="5.9" transform="rotate(-180 62.4 5.9)">АБВГ.123004.000СБ</text>
<text x="123.8" y="13">1</text>
<text x="70.7" y="20.1">А</text>
<text x="123.8" y="28.2">2</text>
<text x="157.5" y="36.3">Б-Б</text>
<text x="123.1" y="46.2">3</text>
<text x="51.6" y="50.7">В</text>
<text x="96.5" y="50.7">В</text>
<text x="188.3" y="48">10</text>
<text x="26.7" y="67.4">Б</text>
<text x="119.3" y="67.1">Б</text>
<text x="121.6" y="81.8">А</text>
<text x="158.7" y="87.4">В-В</text>
<text x="123.8" y="96.9">4</text>
<text x="125.1" y="111.6">5</text>
<text x="70.4" y="127.9">А-А</text>
<text x="127.9" y="146.6">11</text>
<text x="130.3" y="162.5">7</text>
<text x="130.1" y="177.3">6</text>
<text x="227" y="175.2">АБВГ.123004.000СБ</text>
<text x="220" y="189.4">Резонатор</text>
</g>
<g font-size="5.1">
<text x="68.9" y="11.9">М8x0,5</text>
<text x="227.5" y="12.9">M14x1</text>
<text x="13.4" y="45.7" transform="rotate(-90 13.4 45.7)">АБВГ.123004.000</text>
<text x="28.2" y="56.1">R21,5</text>
<text x="279.7" y="71" transform="rotate(-90 279.7 71)">65</text>
<text x="27.8" y="122">4 отв.</text>
<text x="44.2" y="122">5</text>
<text x="104.9" y="122">4 отв.</text>
<text x="121.4" y="122">5</text>
<text x="235.3" y="125.7">42</text>
<text x="161.4" y="133.3">Резонатор предназначен для работы в установках генерации</text>
<text x="161.4" y="138">и усиления СВЧ колебаний. Он состоит из корпуса 4, внутри которого</text>
<text x="161.4" y="142.7">расположена резонаторная камера, крышки 5, цангового держателя 3,</text>
<text x="161.4" y="147.3">фланцев 6 и 7, плунжера 1, гайки 2 и деталей крепления.</text>
<text x="161.4" y="152">Изменение объема резонаторной ка меры производится осевым</text>
<text x="161.4" y="156.6">перемещением плунжера 1, в результате чего плавно изменяется</text>
<text x="161.4" y="161.3">частота генерации (усиления) СВЧ колебаний.</text>
<text x="162.6" y="166.4">*АБВГ - факультет; 123 - номер группы.</text>
<text x="258.3" y="188.6">У</text>
<text x="284.8" y="188.7">2:1</text>
<text x="72.2" y="203.2">53</text>
</g>
<g font-size="3.6">
<text x="8.4" y="33.1" transform="rotate(-90 8.4 33.1)">Перв. примен.</text>
<text x="8.5" y="72.7" transform="rotate(-90 8.5 72.7)">Справ. №</text>
<text x="8.6" y="124.3" transform="rotate(-90 8.6 124.3)">Подп. и дата</text>
<text x="8.6" y="163.8" transform="rotate(-90 8.6 163.8)">Взаим. инв. № Инв. № дубл.</text>
<text x="8.6" y="184.4" transform="rotate(-90 8.6 184.4)">Подп. и дата</text>
<text x="162.6" y="184.7">Изм.Лист № докум.</text>
<text x="193.2" y="184.7">Подп. Дата</text>
<text x="260.7" y="181.1">Лит.</text>
<text x="270.9" y="181.1">Масса</text>
<text x="281.4" y="181.1">Масштаб</text>
<text x="163" y="188.4">Разраб.</text>
<text x="163.1" y="191.9">Пров.</text>
<text x="221.7" y="194.9">Сборочный чертеж</text>
<text x="259" y="195.1">Лист</text>
<text x="273.8" y="195.1">Листов</text>
<text x="289.1" y="195.1">1</text>
<text x="263.6" y="200.5">Кафедра прикладной</text>
<text x="266.5" y="203.8">механики МФТИ</text>
<text x="8.6" y="205.5" transform="rotate(-90 8.6 205.5)">Инв. № подл.</text>
<text x="212.9" y="209.5">Копировал</text>
<text x="262.3" y="209.5">Формат А3</text>
</g>
</svg>
